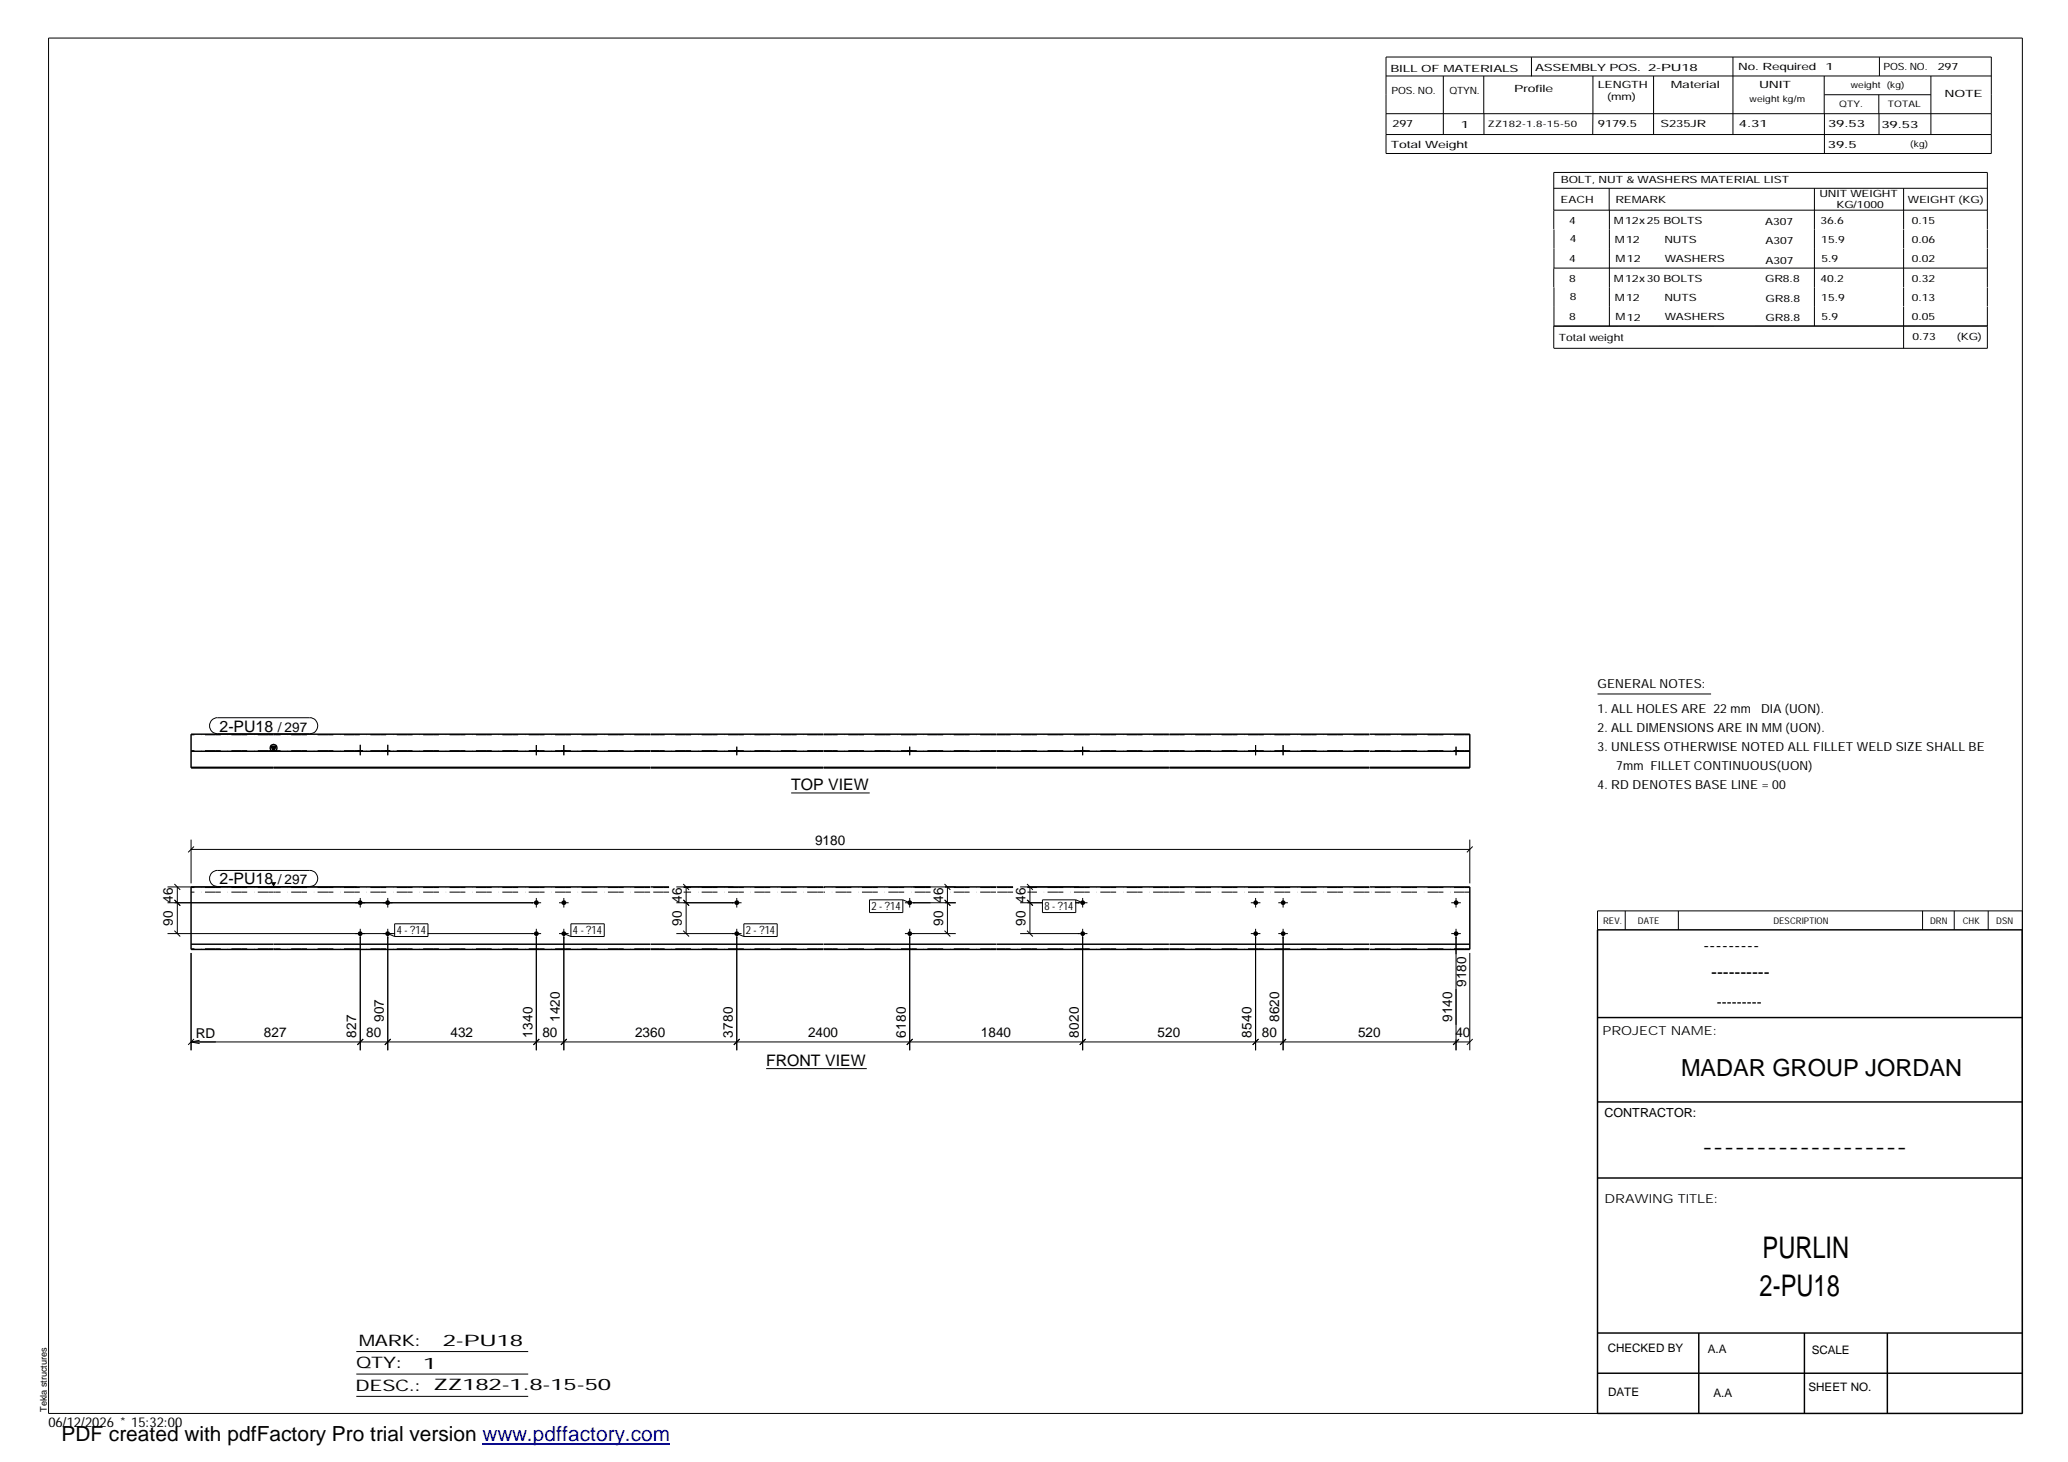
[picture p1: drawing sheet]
<svg xmlns="http://www.w3.org/2000/svg" width="420mm" height="297mm" viewBox="0 0 420 297" stroke-linecap="round" stroke-linejoin="round" font-family="sans-serif">
<g fill="#000">
<path d="M55 151.6h1.1l-.5 1zM55 179.2h1.1l-.5 1z"/>
<path d="M72.7 152.5h1v.1h-1z" fill-rule="evenodd"/>
<path d="M72.7 152.5h1v.1h-1z" fill-rule="evenodd"/>
<path d="M78.3 152.5h.9v.1h-.9z" fill-rule="evenodd"/>
<path d="M78.3 152.5h.9v.1h-.9z" fill-rule="evenodd"/>
<path d="M108.5 152.5h1v.1h-1z" fill-rule="evenodd"/>
<path d="M108.5 152.5h1v.1h-1z" fill-rule="evenodd"/>
<path d="M114.1 152.5h1v.1h-1z" fill-rule="evenodd"/>
<path d="M114.1 152.5h1v.1h-1z" fill-rule="evenodd"/>
<path d="M149.2 152.5h1v.1h-1z" fill-rule="evenodd"/>
<path d="M149.2 152.5h1v.1h-1z" fill-rule="evenodd"/>
<path d="M184.4 152.5h.9v.1h-.9z" fill-rule="evenodd"/>
<path d="M184.4 152.5h.9v.1h-.9z" fill-rule="evenodd"/>
<path d="M219.5 152.5h1v.1h-1z" fill-rule="evenodd"/>
<path d="M219.5 152.5h1v.1h-1z" fill-rule="evenodd"/>
<path d="M254.6 152.5h1v.1h-1z" fill-rule="evenodd"/>
<path d="M254.6 152.5h1v.1h-1z" fill-rule="evenodd"/>
<path d="M260.2 152.5h1v.1h-1z" fill-rule="evenodd"/>
<path d="M260.2 152.5h1v.1h-1z" fill-rule="evenodd"/>
<path d="M295.4 152.5h.9v.1h-.9z" fill-rule="evenodd"/>
<path d="M295.4 152.5h.9v.1h-.9z" fill-rule="evenodd"/>
<circle cx="73.2" cy="189.7" r=".48"/>
<circle cx="73.2" cy="183.4" r=".49"/>
<circle cx="78.8" cy="189.7" r=".48"/>
<circle cx="78.8" cy="183.4" r=".49"/>
<circle cx="108.9" cy="189.7" r=".49"/>
<circle cx="109" cy="183.4" r=".5"/>
<circle cx="114.5" cy="189.7" r=".49"/>
<circle cx="114.5" cy="183.4" r=".5"/>
<circle cx="149.7" cy="189.7" r=".49"/>
<circle cx="149.7" cy="183.4" r=".5"/>
<circle cx="184.8" cy="189.7" r=".47"/>
<circle cx="184.8" cy="183.4" r=".48"/>
<circle cx="220" cy="189.7" r=".47"/>
<circle cx="220" cy="183.4" r=".48"/>
<circle cx="255.1" cy="189.7" r=".47"/>
<circle cx="255.1" cy="183.4" r=".48"/>
<circle cx="260.7" cy="189.7" r=".47"/>
<circle cx="260.7" cy="183.4" r=".48"/>
<circle cx="295.8" cy="189.7" r=".47"/>
<circle cx="295.8" cy="183.4" r=".48"/>
</g>
<g fill="none" stroke="#000" stroke-width=".2">
<path d="M9.9 7.7h401v279.5h-401zM281.6 11.6h123v19.6h-123zM281.6 15.4h123M293.2 15.4v11.9M301.5 15.4v7.7M311.1 11.6v3.9M323.6 15.4v11.9M336 15.4v11.9M352.1 11.6v15.7M370.6 15.4v7.7M370.7 19.2h21.6M381.7 19.2v3.9"/>
<path d="M381.8 11.6v3.8M392.3 15.4v11.9M281.6 23.1h123M281.6 27.3h123M301.5 23.1v4.2M315.7 38.3h88.1M326.9 38.3v4.4M368.6 38.3v27.9M370.7 23.1v8.1M381.8 23.1v4.2M386.8 38.3v8.3M315.7 42.7h88.1"/>
<path d="M315.7 46.6v-11.6h88.1v11.6M315.7 54.5v3.9M315.7 54.5h88.1M315.7 46.6v7.9M315.7 58.4v7.8M327 42.7v23.5M386.8 46.6v3.9M386.8 50.6v7.7M386.8 58.4v3.9M403.8 46.6v3.9M403.8 50.6v7.7M403.8 58.4v3.9"/>
<path d="M386.8 62.3v8.5M403.8 62.3v8.5h-88.1M403.8 66.2h-88.1v4.5M43.1 146.3l.8-.5h19a1.63 1.63 0 0 1 1.7 1.7 1.63 1.63 0 0 1-1.7 1.6h-18.7a1.63 1.63 0 0 1-1.5-1 1.63 1.63 0 0 1 .4-1.8zM72.7 152.5v.1M73.2 151.3v2.1M73.7 152.5v.1M78.3 152.5v.1M78.8 151.3v2.1M79.2 152.5v.1M108.5 152.5v.1M109 151.4v2"/>
<path d="M109.5 152.5v.1M114.1 152.5v.1M114.6 151.4v2M115.1 152.5v.1M149.2 152.5v.1M149.7 151.7v1.7M150.2 152.5v.1M184.4 152.5v.1M184.8 151.7v1.7M185.3 152.5v.1M219.5 152.5v.1M220 151.7v1.7"/>
<path d="M220.5 152.5v.1M254.6 152.5v.1M255.1 151.4v2M255.6 152.5v.1M260.2 152.5v.1M260.7 151.4v2M261.2 152.5v.1M295.4 152.5v.1M295.8 151.7v1.7M296.3 152.5v.1M324.6 141h23M35.4 179.6l1.2 1.2"/>
<path d="M38.8 172.6h259.8M38.8 170.6v8.9M39.4 172l-1.2 1.2M43.1 177.3l.8-.4h19a1.63 1.63 0 0 1 1.7 1.6 1.63 1.63 0 0 1-1.7 1.6h-18.7a1.63 1.63 0 0 1-1.5-1 1.63 1.63 0 0 1 .4-1.8zM138.8 179.6l1.2 1.2M160.7 161.1h16M191.9 179.6l1.2 1.2M208.7 179.6l1.1 1.2M298.6 170.6v8.9M299.2 172l-1.2 1.2M34 189.7h46.3M34 183.4h75.9"/>
<path d="M34 180.2h38.5M35.4 189.1l1.2 1.2M35.4 182.8l1.2 1.2M36 180.2v9.5M38.8 193.6v19.8M73.2 182.4v2M73.2 188.7v24.7M78.8 182.4v2M78.8 188.7v24.7M78.8 189.7l1.4 .6M80.2 187.7h6.8v2.6h-6.8zM86.9 189.7h23"/>
<path d="M109 182.4v2M109 188.7v24.7M113.6 189.7h1.9M113.6 183.4h1.9M114.6 182.4v2M114.6 188.7v24.7M114.6 189.7l1.4 .6M116 187.7h6.8v2.6h-6.8zM137.4 189.7h13.3M137.4 183.4h13.3M137.4 180.2h11.6M138.8 189.1l1.2 1.2"/>
<path d="M138.8 182.8l1.2 1.2-1.1-1.1M139.4 180.2v9.5M149.7 182.4v2M149.7 188.7v24.7M149.7 189.7l1.4 .6M151.1 187.7h6.8v2.6h-6.8zM176.7 182.8h6.7v2.6h-6.7zM183.4 182.8l1.4 .6M183.9 189.7h10.3M183.9 183.4h10.3M184.8 182.4v2M184.8 188.7v24.7"/>
<path d="M185.5 180.2h8.7M191.9 189.1l1.2 1.2M191.9 182.8l1.2 1.2-1.1-1.1M192.5 180.2v9.5M207.3 189.7h13.6M207.3 183.4h4.5M207.3 180.2h12M208.7 189.1l1.1 1.2M208.7 182.8l1.1 1.2-1.1-1.1M209.3 180.2v9.5M211.8 182.8h6.8v2.6h-6.8zM218.5 183.4h2.4"/>
<path d="M218.6 182.8l1.4 .6M220 182.4v2M220 188.7v24.7M254.1 189.7h2M254.1 183.4h2M255.1 182.4v2M255.1 188.7v24.7M259.7 189.7h2M259.7 183.4h2M260.7 182.4v2M260.7 188.7v24.7M294.9 189.7h1.9"/>
<path d="M294.9 183.4h1.9M295.8 182.4v2M295.8 188.7v24.7M298.6 193.6v19.8M330.2 185.1v3.8M341 185.1v3.8M390.6 185.1v3.8M397 185.1v3.8M403.9 185.1v3.8M410.9 185.1h-86.3v3.8M38.8 211.7h259.8M38.8 211.7l1.8 .3"/>
<path d="M39.4 211.1l-1.2 1.2M40.6 211.4l-1.8 .3M73.8 211.1l-1.2 1.2M79.4 211.1l-1.2 1.2M109.6 211.1l-1.2 1.2M115.1 211.1l-1.1 1.2M150.3 211.1l-1.2 1.2M155.7 217.1h20.4M185.4 211.1l-1.2 1.2M220.6 211.1l-1.2 1.2M255.7 211.1l-1.2 1.2M261.3 211.1l-1.2 1.2"/>
<path d="M296.4 211.1l-1.2 1.2 1.2-1.1M299.2 211.1l-1.2 1.2M72.4 274.6h34.9M72.4 279.2h34.9M72.4 283.7h34.9"/>
</g>
<g fill="none" stroke="#000" stroke-width=".3">
<path d="M38.8 155.9h93.3M38.8 152.6h93.3M55 151.6h1.1l-.5 1zM132.1 149.2h-93.3v6.8h93.3M132.2 155.9h35M132.2 149.2h35M132.2 156h35M132.2 152.6h35M167.3 155.9h35.1M167.3 149.2h35.1M167.3 156h35.1M167.3 152.6h35.1"/>
<path d="M202.4 155.9h35.1M202.4 149.2h35.1M202.4 156h35.1M202.4 152.6h35.1M237.6 155.9h40.6M237.6 149.2h40.6M237.6 156h40.6M237.6 152.6h40.6M278.3 149.2h20.3v6.8h-20.3M278.3 155.9h20.3M278.3 152.6h20.3M38.8 191.8h93.3"/>
<path d="M55.1 180.1a.72 .72 0 0 0 1 0M55.5 180.1l.1 .1 .1-.1M132.1 180.2h-93.3v12.7h93.3M132.2 191.8h35M132.2 180.2h3.7M132.2 192.9h35M138.9 180.2h28.3M167.3 191.8h35.1M167.3 180.2h21.8M167.3 192.9h35.1M192 180.2h10.4M202.4 191.8h35.1"/>
<path d="M202.4 180.2h3.4M202.4 192.9h35.1M208.7 180.2h28.8M237.6 191.8h40.6M237.6 180.2h40.6M237.6 192.9h40.6M278.3 191.8h20.3M278.3 180.2h20.3v12.7h-20.3M324.6 188.9h86.2l.1 98.3h-86.3zM324.6 206.7h86.3M324.6 239.3h86.3M324.6 223.9h86.3"/>
<path d="M324.6 270.8h86.3M324.6 279h86.3M345.1 270.8v16.4M366.6 270.8v16.4M383.5 270.8v16.4"/>
<circle cx="55.6" cy="152" r=".71"/>
</g>
<g fill="none" stroke="#000" stroke-width=".2" stroke-dasharray="1.1 0 2.1 .7 0 1.4" stroke-linecap="butt">
<path d="M55.6 149.3h-16.8M55.6 152.5h-16.8M132.1 149.3h-76.5M132.1 152.5h-76.5M167.2 149.3h-35M167.2 152.5h-35M202.4 149.3h-35.1M202.4 152.5h-35.1M237.5 149.3h-35.1M237.5 152.5h-35.1M278.2 149.3h-40.6M278.2 152.5h-40.6"/>
<path d="M298.6 149.3h-20.3M298.6 152.5h-20.3M55.6 192.8h-16.8M55.6 181.3h-16.8M55.6 180.3h-16.8M132.1 192.8h-76.5M132.1 181.3h-76.5M132.1 180.3h-76.5M135.9 181.3h-3.7M135.9 180.3h-3.7M167.2 192.8h-35M167.2 181.3h-28.3"/>
<path d="M167.2 180.3h-28.3M189.1 181.3h-21.8M189.1 180.3h-21.8M202.4 192.8h-35.1M202.4 181.3h-10.4M202.4 180.3h-10.4M205.8 181.3h-3.4M205.8 180.3h-3.4M237.5 192.8h-35.1M237.5 181.3h-28.8M237.5 180.3h-28.8M278.2 192.8h-40.6"/>
<path d="M278.2 181.3h-40.6M278.2 180.3h-40.6M298.6 192.8h-20.3M298.6 181.3h-20.3M298.6 180.3h-20.3"/>
</g>
<path d="M98 293.3h38.2" fill="none" stroke="#00f" stroke-width=".3"/>
<g font-size="6.1">
<text x="358.1" y="255.5">PURLIN</text>
<text x="357.5" y="263.3">2-PU18</text>
</g>
<text font-size="4.8" x="341.5" y="218.6">MADAR GROUP JORDAN</text>
<text font-size="4.2" x="12.5" y="292.7">PDF created with pdfFactory Pro trial version www.pdffactory.com</text>
<g font-size="3.6">
<text x="346.1" y="193.2">---------</text>
<text x="347.7" y="198.6">----------</text>
<text x="345.8" y="234.2">-------------------</text>
</g>
<g font-size="3.2">
<text x="44.6" y="148.7">2-PU18</text>
<text x="160.7" y="160.6">TOP VIEW</text>
<text x="44.6" y="179.7">2-PU18</text>
<text x="155.7" y="216.6">FRONT VIEW</text>
<text x="72.9" y="273.5">MARK:</text>
<text x="90" y="273.5">2-PU18</text>
<text x="72.4" y="278">QTY:</text>
<text x="86" y="278.1">1</text>
<text x="72.2" y="282.6">DESC.:</text>
<text x="88.1" y="282.4">ZZ182-1.8-15-50</text>
</g>
<text font-size="3" x="348.8" y="204.5">---------</text>
<g font-size="2.8">
<text x="56.4" y="148.7">/ 297</text>
<text x="165.6" y="171.6">9180</text>
<text x="56.4" y="179.7">/ 297</text>
<text x="35.1" y="183.4" transform="rotate(-90 35.1 183.4)">46</text>
<text x="138.5" y="183.4" transform="rotate(-90 138.5 183.4)">46</text>
<text x="191.6" y="183.4" transform="rotate(-90 191.6 183.4)">46</text>
<text x="208.4" y="183.4" transform="rotate(-90 208.4 183.4)">46</text>
<text x="35.1" y="188.1" transform="rotate(-90 35.1 188.1)">90</text>
<text x="138.5" y="188.1" transform="rotate(-90 138.5 188.1)">90</text>
<text x="191.6" y="188.1" transform="rotate(-90 191.6 188.1)">90</text>
<text x="208.4" y="188.1" transform="rotate(-90 208.4 188.1)">90</text>
<text x="297.9" y="200.5" transform="rotate(-90 297.9 200.5)">9180</text>
<text x="78" y="207.6" transform="rotate(-90 78 207.6)">907</text>
<text x="113.7" y="207.6" transform="rotate(-90 113.7 207.6)">1420</text>
<text x="259.9" y="207.6" transform="rotate(-90 259.9 207.6)">8620</text>
<text x="295" y="207.6" transform="rotate(-90 295 207.6)">9140</text>
<text x="39.8" y="210.8">RD</text>
<text x="53.6" y="210.8">827</text>
<text x="72.4" y="210.8" transform="rotate(-90 72.4 210.8)">827</text>
<text x="74.4" y="210.8">80</text>
<text x="91.5" y="210.8">432</text>
<text x="108.2" y="210.8" transform="rotate(-90 108.2 210.8)">1340</text>
<text x="110.2" y="210.8">80</text>
<text x="129" y="210.8">2360</text>
<text x="148.9" y="210.8" transform="rotate(-90 148.9 210.8)">3780</text>
<text x="164.2" y="210.8">2400</text>
<text x="184" y="210.8" transform="rotate(-90 184 210.8)">6180</text>
<text x="199.3" y="210.8">1840</text>
<text x="219.2" y="210.8" transform="rotate(-90 219.2 210.8)">8020</text>
<text x="235.2" y="210.8">520</text>
<text x="254.3" y="210.8" transform="rotate(-90 254.3 210.8)">8540</text>
<text x="256.4" y="210.8">80</text>
<text x="275.9" y="210.8">520</text>
<text x="295.7" y="210.8">40</text>
<text x="9.8" y="290">06/12/2026 * 15:32:00</text>
</g>
<g font-size="2.5">
<text x="324.6" y="139.9">GENERAL NOTES:</text>
<text x="324.6" y="148.7">2. ALL DIMENSIONS ARE IN MM (UON).</text>
<text x="324.6" y="144.9">1. ALL HOLES ARE 22 mm</text>
<text x="357.8" y="144.9">DIA (UON).</text>
<text x="324.6" y="152.5">3. UNLESS OTHERWISE NOTED ALL FILLET WELD SIZE SHALL BE</text>
<text x="324.6" y="160.2">4. RD DENOTES BASE LINE = 00</text>
<text x="328.4" y="156.4">7mm FILLET CONTINUOUS(UON)</text>
<text x="325.6" y="210.3">PROJECT NAME:</text>
<text x="326" y="226.9">CONTRACTOR:</text>
<text x="326" y="244.4">DRAWING TITLE:</text>
</g>
<g font-size="2.4">
<text x="326.7" y="274.7">CHECKED BY</text>
<text x="347" y="275">A.A</text>
<text x="368.1" y="275.1">SCALE</text>
<text x="326.7" y="283.6">DATE</text>
<text x="348.1" y="283.9">A.A</text>
<text x="367.5" y="282.6">SHEET NO.</text>
</g>
<g font-size="2.3">
<text x="177.1" y="185">2 - ?14</text>
<text x="212.2" y="185">8 - ?14</text>
<text x="80.6" y="189.9">4 - ?14</text>
<text x="116.4" y="189.9">4 - ?14</text>
<text x="151.6" y="189.9">2 - ?14</text>
</g>
<g font-size="2">
<text x="282.5" y="14.6">BILL OF MATERIALS</text>
<text x="311.9" y="14.4">ASSEMBLY POS.</text>
<text x="324.6" y="17.9">LENGTH</text>
<text x="334.9" y="14.4">2-PU18</text>
<text x="339.5" y="17.9">Material</text>
<text x="353.1" y="14.2">No. Required</text>
<text x="357.4" y="17.9">UNIT</text>
<text x="370.9" y="14.2">1</text>
<text x="382.7" y="14.2">POS. NO.</text>
<text x="393.7" y="14.3">297</text>
<text x="282.7" y="19.1">POS. NO.</text>
<text x="294.5" y="19">QTYN.</text>
<text x="307.6" y="18.7">Profile</text>
<text x="326.5" y="20.4">(mm)</text>
<text x="395.1" y="19.6">NOTE</text>
<text x="282.9" y="25.8">297</text>
<text x="296.8" y="26">1</text>
<text x="324.7" y="25.9">9179.5</text>
<text x="337.4" y="25.9">S235JR</text>
<text x="353.3" y="25.9">4.31</text>
<text x="371.4" y="25.9">39.53</text>
<text x="382.3" y="25.9">39.53</text>
<text x="282.6" y="30.1">Total Weight</text>
<text x="371.4" y="30">39.5</text>
<text x="317.1" y="41.3">EACH</text>
<text x="317.1" y="37.2">BOLT, NUT &amp; WASHERS MATERIAL LIST</text>
<text x="328.2" y="41.3">REMARK</text>
<text x="369.7" y="40.1">UNIT WEIGHT</text>
<text x="387.6" y="41.2">WEIGHT (KG)</text>
<text x="318.8" y="45.4">4</text>
<text x="327.9" y="45.6">M12x25 BOLTS</text>
<text x="358.6" y="45.6">A307</text>
<text x="369.9" y="45.5">36.6</text>
<text x="373.1" y="42.2">KG/1000</text>
<text x="388.4" y="45.5">0.15</text>
<text x="318.8" y="53.3">4</text>
<text x="318.9" y="49.2">4</text>
<text x="328.1" y="49.3">M12</text>
<text x="328.3" y="53.3">M12</text>
<text x="338.2" y="49.4">NUTS</text>
<text x="338.2" y="53.3">WASHERS</text>
<text x="358.7" y="49.6">A307</text>
<text x="358.7" y="53.5">A307</text>
<text x="370" y="49.3">15.9</text>
<text x="370.1" y="53.2">5.9</text>
<text x="388.4" y="49.4">0.06</text>
<text x="388.4" y="53.3">0.02</text>
<text x="318.8" y="57.2">8</text>
<text x="327.9" y="57.3">M12x30 BOLTS</text>
<text x="358.6" y="57.4">GR8.8</text>
<text x="369.9" y="57.3">40.2</text>
<text x="388.4" y="57.2">0.32</text>
<text x="318.8" y="65.1">8</text>
<text x="318.9" y="61">8</text>
<text x="328.1" y="61.2">M12</text>
<text x="328.3" y="65.1">M12</text>
<text x="338.2" y="61.2">NUTS</text>
<text x="338.2" y="65.1">WASHERS</text>
<text x="358.7" y="61.4">GR8.8</text>
<text x="358.7" y="65.3">GR8.8</text>
<text x="370" y="61.1">15.9</text>
<text x="370.1" y="65">5.9</text>
<text x="388.4" y="61.2">0.13</text>
<text x="388.4" y="65.1">0.05</text>
<text x="316.7" y="69.3">Total weight</text>
<text x="388.6" y="69.1">0.73</text>
<text x="397.6" y="69">(KG)</text>
</g>
<g font-size="1.9">
<text x="325.7" y="187.8">REV.</text>
<text x="332.8" y="187.6">DATE</text>
<text x="360.3" y="187.7">DESCRIPTION</text>
<text x="392.1" y="187.6">DRN</text>
<text x="398.8" y="187.6">CHK</text>
<text x="405.6" y="187.7">DSN</text>
<text x="9.5" y="286.8" transform="rotate(-90 9.5 286.8)">Tekla structures</text>
</g>
<g font-size="1.8">
<text x="376" y="17.9">weight (kg)</text>
<text x="355.5" y="20.7">weight kg/m</text>
<text x="373.6" y="21.7">QTY.</text>
<text x="383.5" y="21.8">TOTAL</text>
<text x="302.3" y="25.9">ZZ182-1.8-15-50</text>
<text x="388.1" y="29.8">(kg)</text>
</g>
</svg>
